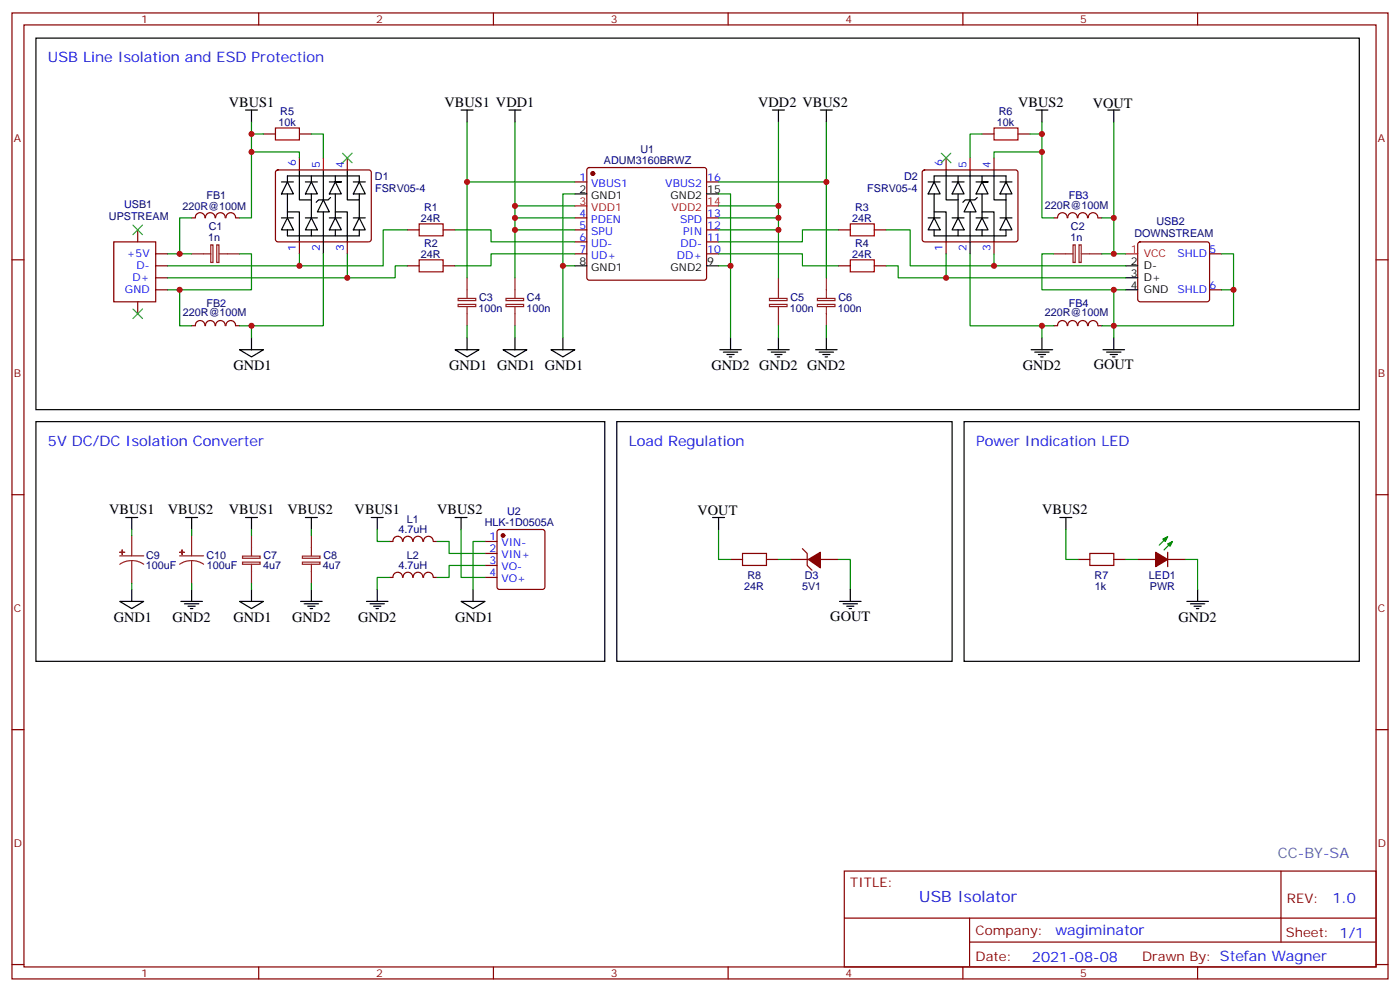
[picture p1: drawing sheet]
<svg xmlns="http://www.w3.org/2000/svg" width="412mm" height="292mm" viewBox="0 0 412 292" stroke-linecap="round" stroke-linejoin="round" font-family="sans-serif">
<g fill="none" stroke="#870000" stroke-width=".35">
<path d="M3.5 3.8h405.4v284.3h-405.4zM7.1 7.3h398.2v277.3h-398.2zM76.2 3.8v3.5M145.3 3.8v3.5M214.5 3.8v3.5M283.6 3.8v3.5M352.8 3.8v3.5M81.4 50.2l.4-.2h26.9l.5 .2 .2 .5-.1 20.1-.6 .4-27.1-.1-.5-.6v-19.8zM88.2 46.5v3.5M102.3 46.5v3.5M169.3 53.6h3.6M173.1 49.5l.5-.2h33.8l.5 .2 .2 .5v31.8l-.2 .5-.5 .2h-33.8l-.5-.3-.2-.4v-31.8z"/>
<path d="M208.1 53.6h3.6M271.9 50.2l.4-.2h26.9l.5 .2 .2 .5-.1 20.1-.6 .4-27.1-.1-.5-.6v-19.8zM278.7 46.5v3.5M292.8 46.5v3.5M3.5 76.5h3.6M60.4 64.1a1.41 1.41 0 0 0-1.4-1.5 1.41 1.41 0 0 0-1.5 1.5h-1.1M60.5 64.1a1.41 1.41 0 0 1 1.4-1.5 1.41 1.41 0 0 1 1.4 1.5M63.5 64.1a1.41 1.41 0 0 1 1.4-1.5 1.41 1.41 0 0 1 1.4 1.5M66.6 64.1a1.41 1.41 0 0 1 1.4-1.5 1.41 1.41 0 0 1 1.4 1.5M69.5 64.1h1.1M88.2 71.2v3.5M102.3 71.2v3.5"/>
<path d="M119.9 67.7h3.6M119.9 78.2h3.6M130.5 67.7h3.6M130.5 78.2h3.6M169.3 64.1h3.6M169.3 67.7h3.6M169.3 71.2h3.6M169.3 74.7h3.6M208.1 64.1h3.6M208.1 67.7h3.6M208.1 71.2h3.6M208.1 74.7h3.6"/>
<path d="M246.9 67.7h3.6M246.9 78.2h3.6M257.5 67.7h3.6M257.5 78.2h3.6M278.7 71.2v3.5M292.8 71.2v3.5M310.4 64.1h1.1M311.5 64.1a1.41 1.41 0 0 1 1.5-1.5 1.41 1.41 0 0 1 1.4 1.5M314.5 64.1a1.41 1.41 0 0 1 1.4-1.5 1.41 1.41 0 0 1 1.4 1.5M317.5 64.1a1.41 1.41 0 0 1 1.4-1.5 1.41 1.41 0 0 1 1.4 1.5M320.6 64.1a1.41 1.41 0 0 1 1.4-1.5 1.41 1.41 0 0 1 1.4 1.5M323.5 64.1h1.1"/>
<path d="M405.3 76.5h3.6M60.4 95.9a1.41 1.41 0 0 0-1.4-1.5 1.41 1.41 0 0 0-1.5 1.5h-1.1M60.5 95.9a1.41 1.41 0 0 1 1.4-1.5 1.41 1.41 0 0 1 1.4 1.5M63.5 95.9a1.41 1.41 0 0 1 1.4-1.5 1.41 1.41 0 0 1 1.4 1.5M66.6 95.9a1.41 1.41 0 0 1 1.4-1.5 1.41 1.41 0 0 1 1.4 1.5M69.5 95.9h1.1M310.4 95.9h1.1M311.5 95.9a1.41 1.41 0 0 1 1.5-1.5 1.41 1.41 0 0 1 1.4 1.5M314.5 95.9a1.41 1.41 0 0 1 1.4-1.5 1.41 1.41 0 0 1 1.4 1.5M317.5 95.9a1.41 1.41 0 0 1 1.4-1.5 1.41 1.41 0 0 1 1.4 1.5M320.6 95.9a1.41 1.41 0 0 1 1.4-1.5 1.41 1.41 0 0 1 1.4 1.5M323.5 95.9h1.1"/>
<path d="M3.5 145.6h3.6M114.7 159.4h1M115.8 159.4a1.41 1.41 0 0 1 1.4-1.5 1.41 1.41 0 0 1 1.4 1.5M118.7 159.4a1.41 1.41 0 0 1 1.4-1.5 1.41 1.41 0 0 1 1.5 1.5M121.7 159.4a1.41 1.41 0 0 1 1.4-1.5 1.41 1.41 0 0 1 1.4 1.5M124.8 159.4a1.41 1.41 0 0 1 1.4-1.5 1.41 1.41 0 0 1 1.4 1.5M127.7 159.4h1.1M142.9 159.4h3.5M146.6 156.1l.5-.2h12.7l.5 .2 .2 .5v16.2l-.2 .5-.5 .2h-12.7l-.5-.2-.2-.5v-16.2zM405.3 145.6h3.6M114.7 170h1M115.8 169.9a1.41 1.41 0 0 1 1.4-1.5 1.41 1.41 0 0 1 1.4 1.5"/>
<path d="M118.7 169.9a1.41 1.41 0 0 1 1.4-1.5 1.41 1.41 0 0 1 1.5 1.5M121.7 169.9a1.41 1.41 0 0 1 1.4-1.5 1.41 1.41 0 0 1 1.4 1.5M124.8 169.9a1.41 1.41 0 0 1 1.4-1.5 1.41 1.41 0 0 1 1.4 1.5M127.7 170h1.1M142.9 162.9h3.5M142.9 166.4h3.5M142.9 170h3.5M3.5 214.8h3.6M405.3 214.8h3.6M248.7 256.4h156.6v28.2h-156.6zM377.3 256.4v20.9M248.7 270.2h156.5"/>
<path d="M285.6 277.3h119.6M285.6 270.2v14.2M3.5 283.9h3.6M76.2 284.6v3.5M145.3 284.6v3.5M214.5 284.6v3.5M283.6 284.6v3.5M352.8 284.6v3.5M405.3 283.9h3.6"/>
</g>
<g fill="#870000" stroke="#870000" stroke-width=".35">
<circle cx="174.6" cy="51.1" r=".53"/>
<circle cx="148.2" cy="157.6" r=".53"/>
</g>
<g fill="none" stroke="#000" stroke-width=".35">
<path d="M82.9 53.6h3.5M84.7 53.6l1.7 3.5h-3.5zM84.7 53.6v-1.8h21.1v1.8M84.7 57.1v7M88.2 50v8.8h3.5M90 53.6h3.5M91.7 53.6l1.8 3.5h-3.5zM91.7 51.8v1.8M91.7 57.1v7M95.2 58.8l1.8 3.6h-3.5zM95.2 50v8.8M97.4 58.1l-.7 .7h-2.9l-.7 .7"/>
<path d="M98.8 53.6l1.7 3.5h-3.5zM98.8 51.8v1.8h1.7h-3.5M98.8 57.1v7M102.3 50v8.8h3.5M104.1 53.6h3.5M105.8 53.6l1.8 3.5h-3.5zM105.8 57.1v7M169.3 57.1h3.6M208.1 57.1h3.6M273.4 53.6h3.5M275.2 53.6l1.7 3.5h-3.5zM275.2 53.6v-1.8h21.1v1.8"/>
<path d="M275.2 57.1v7M278.7 50v8.8h3.5M280.5 53.6h3.5M282.2 53.6l1.8 3.5h-3.5zM282.2 51.8v1.8M282.2 57.1v7M285.8 58.8l1.7 3.6h-3.5zM285.8 50v8.8M287.9 58.1l-.7 .7h-2.9l-.7 .7M289.3 53.6l1.7 3.5h-3.5zM289.3 51.8v1.8h1.7h-3.5M289.3 57.1v7"/>
<path d="M292.8 50v8.8h3.5M294.6 53.6h3.5M296.3 53.6l1.8 3.5h-3.5zM296.3 57.1v7M82.9 64.1h3.5M84.7 64.1l1.7 3.6h-3.5zM84.7 62.4h3.5v8.8M84.7 67.7v1.7h21.1v-1.7M90 64.1h3.5M91.7 64.1l1.8 3.6h-3.5zM91.7 67.7v1.7M95.2 62.4v12.3"/>
<path d="M97 64.1h3.5M98.8 64.1l1.7 3.6h-3.5zM98.8 62.4h3.5v8.8M98.8 67.7v1.7M104.1 64.1h3.5M105.8 64.1l1.8 3.6h-3.5zM169.3 78.2h3.6M208.1 78.2h3.6M273.4 64.1h3.5M275.2 64.1l1.7 3.6h-3.5zM275.2 62.4h3.5v8.8M275.2 67.7v1.7h21.1v-1.7"/>
<path d="M280.5 64.1h3.5M282.2 64.1l1.8 3.6h-3.5zM282.2 67.7v1.7M285.8 62.4v12.3M287.5 64.1h3.5M289.3 64.1l1.7 3.6h-3.5zM289.3 62.4h3.5v8.8M289.3 67.7v1.7M294.6 64.1h3.5M296.3 64.1l1.8 3.6h-3.5z"/>
</g>
<path d="M95.2 46.5v3.5M285.8 46.5v3.5M169.3 60.6h3.6M208.1 60.6h3.6" fill="none" stroke="#f00" stroke-width=".35"/>
<path d="M123.5 65.9h7v3.5h-7zM123.5 76.5h7v3.5h-7zM250.5 65.9h7v3.5h-7zM250.5 76.5h7v3.5h-7z" fill="none" stroke="#a10000" stroke-width=".35"/>
<path d="M33.5 71.2h12.4v17.6h-12.4z" fill="#fff" stroke="#870000" stroke-width=".35"/>
<g fill="none" stroke="#870000" stroke-width=".35">
<path d="M77.6 39.4h3.5M88.2 39.4h3.5M289.3 39.4h3.5M299.9 39.4h3.5M40.6 67.7v3.5M45.9 74.7h3.5M45.9 78.2h3.5M335.4 71.4l.4-.2h19.8l.5 .2 .2 .5v16.2l-.2 .5-.5 .2h-19.8l-.5-.2-.2-.5v-16.2zM356.3 74.7h3.5M40.6 88.8v3.6M45.9 81.8h3.5M45.9 85.3h3.5"/>
<path d="M356.3 85.3h3.5M215.2 164.7h3.5M225.8 164.7h3.5M232.8 164.7h5.3M236.4 161.5l1.4 1.4v3.5l1.4 1.5M241.7 164.7h5.2M317.5 164.7h3.5M328.1 164.7h3.5M335.1 164.7h5.3M344 164.7h5.2M344 162.6v4.2"/>
</g>
<path d="M331.6 74.7h3.5" fill="none" stroke="#f00" stroke-width=".35"/>
<g fill="none" stroke="#000" stroke-width=".35">
<path d="M10.6 11.2h389.8v109.4h-389.8zM72.3 32.4h3.5M74.1 32.4v3.5M135.8 32.4h3.5M137.6 32.4v3.5M149.9 32.4h3.6M151.7 32.4v3.5M227.5 32.4h3.6M229.3 32.4v3.5M241.7 32.4h3.5M243.4 32.4v3.5M305.2 32.4h3.5"/>
<path d="M306.9 32.4v3.5M326.3 32.4h3.5M328.1 32.4v3.5M331.6 78.2h3.5M74.1 99.4v3.5M137.6 99.4v3.5M151.7 99.4v3.5M165.8 99.4v3.5M215.2 99.4v3.5M229.3 99.4v3.5M243.4 99.4v3.5M306.9 99.4v3.5"/>
<path d="M328.1 99.4v3.5M331.6 81.8h3.5M331.6 85.3h3.5M70.6 102.9h7l-3.5 2.2zM134.1 102.9h7l-3.5 2.2zM148.2 102.9h7l-3.5 2.2zM162.3 102.9h7l-3.5 2.2zM212 102.9h6.4M213.1 103.6h4.2M214.1 104.4h2.2M214.8 105.1h.7M226.1 102.9h6.4"/>
<path d="M227.2 103.6h4.2M228.2 104.4h2.2M229 105.1h.7M240.2 102.9h6.4M241.3 103.6h4.2M242.4 104.4h2.1M243.1 105.1h.7M303.7 102.9h6.4M304.8 103.6h4.2M305.9 104.4h2.1M306.6 105.1h.7M324.9 102.9h6.4"/>
<path d="M326 103.6h4.2M327 104.4h2.1M327.7 105.1h.7M10.6 124.1h167.6v70.6h-167.6zM181.7 124.1h98.8v70.6h-98.8zM284 124.1h116.4v70.6h-116.4zM37 152.3h3.6M38.8 152.3v3.6M54.7 152.3h3.5M56.4 152.3v3.6M72.3 152.3h3.5M74.1 152.3v3.6"/>
<path d="M90 152.3h3.5M91.7 152.3v3.6M109.4 152.3h3.5M111.1 152.3v3.6M134.1 152.3h3.5M135.8 152.3v3.6M209.9 152.3h3.5M211.7 152.3v3.6M312.2 152.3h3.5M314 152.3v3.6M35.3 177h7l-3.5 2.1zM38.8 173.5v3.5"/>
<path d="M53.3 177h6.3M54.3 177.7h4.3M55.4 178.4h2.1M56.1 179.1h.7M56.4 173.5v3.5M70.6 177h7l-3.5 2.1zM74.1 173.5v3.5M88.5 177h6.4M89.6 177.7h4.2M90.7 178.4h2.1M91.4 179.1h.7M91.7 173.5v3.5"/>
<path d="M107.9 177h6.4M109 177.7h4.2M110.1 178.4h2.1M110.8 179.1h.7M111.1 173.5v3.5M135.8 177h7.1l-3.6 2.1zM139.3 173.5v3.5M247.3 177h6.3M248.4 177.7h4.2M249.4 178.4h2.1M250.1 179.1h.7M250.5 173.5v3.5"/>
<path d="M349.6 177h6.4M350.7 177.7h4.2M351.7 178.4h2.1M352.4 179.1h.7M352.8 173.5v3.5"/>
</g>
<g fill="none" stroke="#8c2424" stroke-width=".35">
<path d="M56.4 74.7h5.7M62.1 72.1h.6v5.2h-.6zM63.9 72.1h.6v5.2h-.6zM64.6 74.7h6M310.4 74.7h5.7M316.1 72.1h.6v5.2h-.6zM317.9 72.1h.6v5.2h-.6zM318.6 74.7h6M134.9 87.8h5.2v.7h-5.2zM134.9 89.6h5.2v.6h-5.2zM137.6 81.8v6M137.6 90.2v5.7"/>
<path d="M149 87.8h5.2v.7h-5.2zM149 89.6h5.2v.6h-5.2zM151.7 81.8v6M151.7 90.2v5.7M226.7 87.8h5.1v.7h-5.1zM226.7 89.6h5.1v.6h-5.1zM229.3 81.8v6M229.3 90.2v5.7M240.8 87.8h5.2v.7h-5.2zM240.8 89.6h5.2v.6h-5.2zM243.4 81.8v6M243.4 90.2v5.7"/>
<path d="M38.8 157.6v6M56.4 157.6v6M74.1 157.6v6M91.7 157.6v6M35.3 163.6h7M38.8 165l1.9 .3 1.6 .8M38.8 165l-1.8 .3-1.7 .8M38.8 165v6.7M52.9 163.6h7.1M56.4 165l1.9 .3 1.7 .8M56.4 165l-1.8 .3-1.7 .8M56.4 165v6.7"/>
<path d="M71.4 163.7h5.2v.6h-5.2zM71.4 165.5h5.2v.6h-5.2zM74.1 166.1v5.6M89.1 163.7h5.2v.6h-5.2zM89.1 165.5h5.2v.6h-5.2zM91.7 166.1v5.6"/>
</g>
<g fill="none" stroke="#008700" stroke-width=".35">
<path d="M74.1 35.9v28.2h-3.5M74.1 39.4h3.5M91.7 39.4h3.5v7.1M137.6 35.9v17.7h31.7M151.7 35.9v24.7M229.3 35.9v24.7M243.4 35.9v17.7h-31.7M289.3 39.4h-3.5v7.1M303.4 39.4h3.5M306.9 35.9v28.2h3.5M328.1 35.9v28.2M74.1 44.7h14.1v1.8"/>
<path d="M137.6 53.6v28.2M169.3 57.1h-3.5v42.3M211.7 57.1h3.5v42.3M243.4 53.6v28.2M306.9 44.7h-14.1v1.8M49.4 74.7h7M56.4 64.1h-3.5v10.6M70.6 74.7h3.5v10.6h-24.7M88.2 74.7v3.5M95.2 74.7v21.2h-21.1M102.3 74.7v7.1M119.9 67.7h-7v10.5h-63.5"/>
<path d="M119.9 78.2h-3.5v3.6h-67M134.1 67.7h10.5v3.5h24.7M151.7 64.1h17.6M151.7 67.7h17.6M165.8 78.2h3.5M169.3 60.6h-17.6v21.2M169.3 74.7h-24.7v3.5h-10.5M211.7 60.6h17.6v21.2M211.7 74.7h24.7v3.5h10.5M211.7 78.2h3.5M211.7 64.1h17.6M211.7 67.7h17.6"/>
<path d="M246.9 67.7h-10.5v3.5h-24.7M261.1 67.7h7v10.5h63.5M261.1 78.2h3.5v3.6h67M278.7 74.7v7.1M285.8 74.7v21.2h21.1M292.8 74.7v3.5M310.4 74.7h-3.5v10.6h24.7M324.6 64.1h3.5v10.6M324.6 74.7h7M359.8 74.7h3.6v21.2h-35.3v3.5M52.9 85.3v10.6h3.5M70.6 95.9h3.5v3.5"/>
<path d="M137.6 95.9v3.5M151.7 95.9v3.5M229.3 95.9v3.5M243.4 95.9v3.5M310.4 95.9h-3.5v3.5M328.1 85.3v10.6h-3.5M359.8 85.3h3.6M38.8 155.9v1.7M56.4 155.9v1.7M74.1 155.9v1.7M91.7 155.9v1.7M111.1 155.9v3.5h3.6"/>
<path d="M128.8 159.4h3.5v3.5h10.6M135.8 155.9v14.1h7.1M142.9 159.4h-3.6v14.1M211.7 155.9v8.8h3.5M314 155.9v8.8h3.5M38.8 171.7v1.8M56.4 171.7v1.8M74.1 171.7v1.8M91.7 171.7v1.8M114.7 170h-3.6v3.5M142.9 166.4h-10.6v3.6h-3.5M229.3 164.7h3.5"/>
<path d="M246.9 164.7h3.6v8.8M331.6 164.7h3.5M349.2 164.7h3.6v8.8"/>
</g>
<path d="M100.9 45.1l2.8 2.8M103.7 45.1l-2.8 2.8M277.3 45.1l2.8 2.8M280.1 45.1l-2.8 2.8M39.2 66.3l2.8 2.8M42 66.3l-2.8 2.8M39.2 90.9l2.8 2.9M42 90.9l-2.8 2.9" fill="none" stroke="#3c3" stroke-width=".35"/>
<path d="M81.1 37.7h7.1v3.5h-7.1zM292.8 37.7h7.1v3.5h-7.1zM218.7 162.9h7.1v3.5h-7.1zM321 162.9h7.1v3.5h-7.1z" fill="none" stroke="#a10000" stroke-width=".35"/>
<g fill="#8c2424" stroke="#8c2424" stroke-width=".35">
<path d="M35.3 162.6h1.4z"/>
<path d="M36 161.9v1.4z"/>
<path d="M52.9 162.6h1.4z"/>
<path d="M53.6 161.9l.1 1.4z"/>
</g>
<g fill="#870000" stroke="#870000" stroke-width=".35">
<path d="M340.4 162.6l3.6 2.1-3.6 2.1z"/>
<path d="M238.1 164.7l3.6-2.1v4.5z"/>
</g>
<path d="M344 158l-2.5 2.4M345.4 159.4l-2.5 2.5" fill="none" stroke="#090" stroke-width=".35"/>
<g fill="#090" stroke="#090" stroke-width=".35">
<path d="M344 160.1l1.4-.7-.7 1.4z"/>
<path d="M342.5 158.7l1.5-.7-.7 1.4z"/>
</g>
<g fill="#c00">
<circle cx="52.9" cy="85.3" r=".88"/>
<circle cx="52.9" cy="74.7" r=".88"/>
<circle cx="328.1" cy="85.3" r=".88"/>
<circle cx="328.1" cy="95.9" r=".88"/>
<circle cx="363.4" cy="85.3" r=".88"/>
<circle cx="328.1" cy="74.7" r=".88"/>
<circle cx="215.2" cy="78.2" r=".88"/>
<circle cx="165.8" cy="78.2" r=".88"/>
<circle cx="137.6" cy="53.6" r=".88"/>
<circle cx="151.7" cy="64.1" r=".88"/>
<circle cx="243.4" cy="53.6" r=".88"/>
<circle cx="151.7" cy="60.6" r=".88"/>
<circle cx="229.3" cy="60.6" r=".88"/>
<circle cx="88.2" cy="78.2" r=".88"/>
<circle cx="102.3" cy="81.8" r=".88"/>
<circle cx="74.1" cy="95.9" r=".88"/>
<circle cx="151.7" cy="67.7" r=".88"/>
<circle cx="229.3" cy="64.1" r=".88"/>
<circle cx="229.3" cy="67.7" r=".88"/>
<circle cx="306.9" cy="95.9" r=".88"/>
<circle cx="278.7" cy="81.8" r=".88"/>
<circle cx="292.8" cy="78.2" r=".88"/>
<circle cx="328.1" cy="64.1" r=".88"/>
<circle cx="74.1" cy="39.4" r=".88"/>
<circle cx="74.1" cy="44.7" r=".88"/>
<circle cx="306.9" cy="39.4" r=".88"/>
<circle cx="306.9" cy="44.7" r=".88"/>
</g>
<text font-size="4.6" fill="#00f" x="270.8" y="265.4">USB Isolator</text>
<g font-size="4.2" fill="#00f">
<text x="14.1" y="18.3">USB Line Isolation and ESD Protection</text>
<text x="14.1" y="131.2">5V DC/DC Isolation Converter</text>
<text x="185.2" y="131.2">Load Regulation</text>
<text x="287.5" y="131.2">Power Indication LED</text>
<text x="392.5" y="265.7">1.0</text>
<text x="310.9" y="275.2">wagiminator</text>
<text x="304" y="283">2021-08-08</text>
</g>
<g font-size="4.2">
<text x="67.4" y="31.4">VBUS1</text>
<text x="130.9" y="31.4">VBUS1 VDD1</text>
<text x="223.4" y="31.4">VDD2 VBUS2</text>
<text x="299.9" y="31.4">VBUS2</text>
<text x="321.9" y="31.7">VOUT</text>
<text x="68.8" y="109">GND1</text>
<text x="132.3" y="109">GND1 GND1 GND1</text>
<text x="209.5" y="109">GND2 GND2 GND2</text>
<text x="301.3" y="109">GND2</text>
<text x="322.2" y="108.6">GOUT</text>
<text x="32.1" y="151.3">VBUS1</text>
<text x="49.4" y="151.3">VBUS2</text>
<text x="67.4" y="151.3">VBUS1</text>
<text x="84.7" y="151.3">VBUS2</text>
<text x="104.5" y="151.3">VBUS1</text>
<text x="128.8" y="151.3">VBUS2</text>
<text x="205.5" y="151.7">VOUT</text>
<text x="307" y="151.3">VBUS2</text>
<text x="33.5" y="183">GND1</text>
<text x="50.8" y="183">GND2</text>
<text x="68.8" y="183">GND1</text>
<text x="86.1" y="183">GND2</text>
<text x="105.5" y="183">GND2</text>
<text x="134.1" y="183">GND1</text>
<text x="244.6" y="182.7">GOUT</text>
<text x="347.1" y="183">GND2</text>
</g>
<text font-size="4.2" fill="#0099b0" x="376.4" y="252.5">CC-BY-SA</text>
<g font-size="3.9" fill="#800">
<text x="250.5" y="261">TITLE:</text>
<text x="379.1" y="265.7">REV:</text>
<text x="287.4" y="275.2">Company:</text>
<text x="378.7" y="275.8">Sheet: 1/1</text>
<text x="287.4" y="282.9">Date:</text>
<text x="336.4" y="282.9">Drawn By: Stefan Wagner</text>
</g>
<g font-size="3.2" fill="#800">
<text x="41.6" y="6.8">1</text>
<text x="110.8" y="6.8">2</text>
<text x="179.9" y="6.8">3</text>
<text x="249.1" y="6.8">4</text>
<text x="318.2" y="6.8">5</text>
<text x="4.1" y="41.9">A</text>
<text x="405.9" y="41.9">A</text>
<text x="4.1" y="111.1">B</text>
<text x="405.9" y="111.1">B</text>
<text x="4.1" y="180.2">C</text>
<text x="405.9" y="180.2">C</text>
<text x="4.1" y="249.3">D</text>
<text x="405.9" y="249.3">D</text>
<text x="41.6" y="287.6">1</text>
<text x="110.8" y="287.6">2</text>
<text x="179.9" y="287.6">3</text>
<text x="249.1" y="287.6">4</text>
<text x="318.2" y="287.6">5</text>
</g>
<g font-size="3.2" fill="#000080">
<text x="82.6" y="33.9">R5</text>
<text x="294.2" y="33.9">R6</text>
<text x="82" y="37.1">10k</text>
<text x="293.7" y="37.1">10k</text>
<text x="188.7" y="45.1">U1</text>
<text x="110.4" y="53">D1</text>
<text x="177.9" y="48.3">ADUM3160BRWZ</text>
<text x="266.3" y="52.9">D2</text>
<text x="60.8" y="58.6">FB1</text>
<text x="110.5" y="56.5">FSRV05-4</text>
<text x="255.5" y="56.5">FSRV05-4</text>
<text x="314.8" y="58.6">FB3</text>
<text x="32.1" y="64.9">UPSTREAM</text>
<text x="36.6" y="61.1">USB1</text>
<text x="53.8" y="61.7">220R@100M</text>
<text x="124" y="65.3">24R</text>
<text x="124.9" y="62.1">R1</text>
<text x="251" y="65.3">24R</text>
<text x="251.9" y="62.1">R3</text>
<text x="307.8" y="61.4">220R@100M</text>
<text x="61.3" y="71">1n</text>
<text x="61.5" y="67.8">C1</text>
<text x="315.3" y="71">1n</text>
<text x="315.5" y="67.8">C2</text>
<text x="334.2" y="69.9">DOWNSTREAM</text>
<text x="340.7" y="66.3">USB2</text>
<text x="124" y="75.9">24R</text>
<text x="124.9" y="72.7">R2</text>
<text x="251" y="75.9">24R</text>
<text x="251.9" y="72.7">R4</text>
<text x="141.1" y="88.6">C3</text>
<text x="155.2" y="88.6">C4</text>
<text x="232.8" y="88.6">C5</text>
<text x="247" y="88.6">C6</text>
<text x="53.9" y="93.1">220R@100M</text>
<text x="60.8" y="90.3">FB2</text>
<text x="141" y="91.7">100n</text>
<text x="155.1" y="91.7">100n</text>
<text x="232.7" y="91.7">100n</text>
<text x="246.8" y="91.7">100n</text>
<text x="307.8" y="93.1">220R@100M</text>
<text x="314.8" y="90.3">FB4</text>
<text x="119.9" y="153.8">L1</text>
<text x="142.8" y="154.9">HLK-1D0505A</text>
<text x="149.4" y="151.6">U2</text>
<text x="117.4" y="157">4.7uH</text>
<text x="43" y="167.6">100uF</text>
<text x="43" y="164.4">C9</text>
<text x="60.8" y="164.4">C10</text>
<text x="60.9" y="167.6">100uF</text>
<text x="77.5" y="167.6">4u7</text>
<text x="77.6" y="164.4">C7</text>
<text x="95.1" y="167.6">4u7</text>
<text x="95.3" y="164.4">C8</text>
<text x="117.4" y="167.6">4.7uH</text>
<text x="119.9" y="164.4">L2</text>
<text x="219.2" y="173.6">24R</text>
<text x="220.1" y="170.4">R8</text>
<text x="236.3" y="173.6">5V1</text>
<text x="237.1" y="170.4">D3</text>
<text x="322.4" y="170.4">R7</text>
<text x="322.5" y="173.6">1k</text>
<text x="338.4" y="170.4">LED1</text>
<text x="338.7" y="173.6">PWR</text>
</g>
<g font-size="3.2" fill="#00f">
<text x="87.1" y="49" transform="rotate(-90 87.1 49)">6</text>
<text x="94.2" y="49.3" transform="rotate(-90 94.2 49.3)">5</text>
<text x="101.2" y="49.3" transform="rotate(-90 101.2 49.3)">4</text>
<text x="170.7" y="53.2">1</text>
<text x="208.3" y="53.2">16</text>
<text x="277.6" y="49" transform="rotate(-90 277.6 49)">6</text>
<text x="284.7" y="49.3" transform="rotate(-90 284.7 49.3)">5</text>
<text x="291.7" y="49.3" transform="rotate(-90 291.7 49.3)">4</text>
<text x="174.2" y="55">VBUS1</text>
<text x="196" y="55">VBUS2</text>
<text x="170.7" y="63.8">4</text>
<text x="174.2" y="65.5">PDEN</text>
<text x="200.3" y="65.5">SPD</text>
<text x="208.3" y="63.8">13</text>
<text x="170.7" y="67.3">5</text>
<text x="170.7" y="70.8">6</text>
<text x="174.2" y="69.1">SPU</text>
<text x="201.2" y="69.1">PIN</text>
<text x="208.3" y="70.8">11</text>
<text x="208.3" y="67.3">12</text>
<text x="37.3" y="75.8">+5V</text>
<text x="87.1" y="73.9" transform="rotate(-90 87.1 73.9)">1</text>
<text x="94.2" y="73.9" transform="rotate(-90 94.2 73.9)">2</text>
<text x="101.2" y="73.9" transform="rotate(-90 101.2 73.9)">3</text>
<text x="170.7" y="74.4">7</text>
<text x="174.2" y="72.6">UD-</text>
<text x="174.2" y="76.1">UD+</text>
<text x="199.3" y="76.1">DD+</text>
<text x="200.5" y="72.6">DD-</text>
<text x="208.3" y="74.4">10</text>
<text x="277.6" y="73.9" transform="rotate(-90 277.6 73.9)">1</text>
<text x="284.7" y="73.9" transform="rotate(-90 284.7 73.9)">2</text>
<text x="291.7" y="73.9" transform="rotate(-90 291.7 73.9)">3</text>
<text x="346.8" y="75.8">SHLD</text>
<text x="356.3" y="74.4">5</text>
<text x="39.1" y="82.8">D+</text>
<text x="40.2" y="79.3">D-</text>
<text x="36.8" y="86.4">GND</text>
<text x="346.8" y="86.4">SHLD</text>
<text x="356.3" y="84.9">6</text>
<text x="144.2" y="159">1</text>
<text x="147.7" y="160.8">VIN-</text>
<text x="144.2" y="162.6">2</text>
<text x="144.2" y="166.1">3</text>
<text x="147.7" y="164.3">VIN+</text>
<text x="147.7" y="167.9">VO-</text>
<text x="144.2" y="169.6">4</text>
<text x="147.7" y="171.4">VO+</text>
</g>
<g font-size="3.2">
<text x="170.7" y="56.7">2</text>
<text x="174.2" y="58.5">GND1</text>
<text x="197.5" y="58.5">GND2</text>
<text x="208.3" y="56.7">15</text>
<text x="170.7" y="77.9">8</text>
<text x="208.3" y="77.9">9</text>
<text x="333.1" y="77.9">2</text>
<text x="174.2" y="79.7">GND1</text>
<text x="197.5" y="79.7">GND2</text>
<text x="333.1" y="81.4">3</text>
<text x="336.9" y="79.3">D-</text>
<text x="336.9" y="82.8">D+</text>
<text x="333.1" y="84.9">4</text>
<text x="336.9" y="86.4">GND</text>
</g>
<g font-size="3.2" fill="#f00">
<text x="170.7" y="60.3">3</text>
<text x="174.2" y="62">VDD1</text>
<text x="197.8" y="62">VDD2</text>
<text x="208.3" y="60.3">14</text>
<text x="333.1" y="74.4">1</text>
<text x="336.9" y="75.8">VCC</text>
</g>
</svg>
